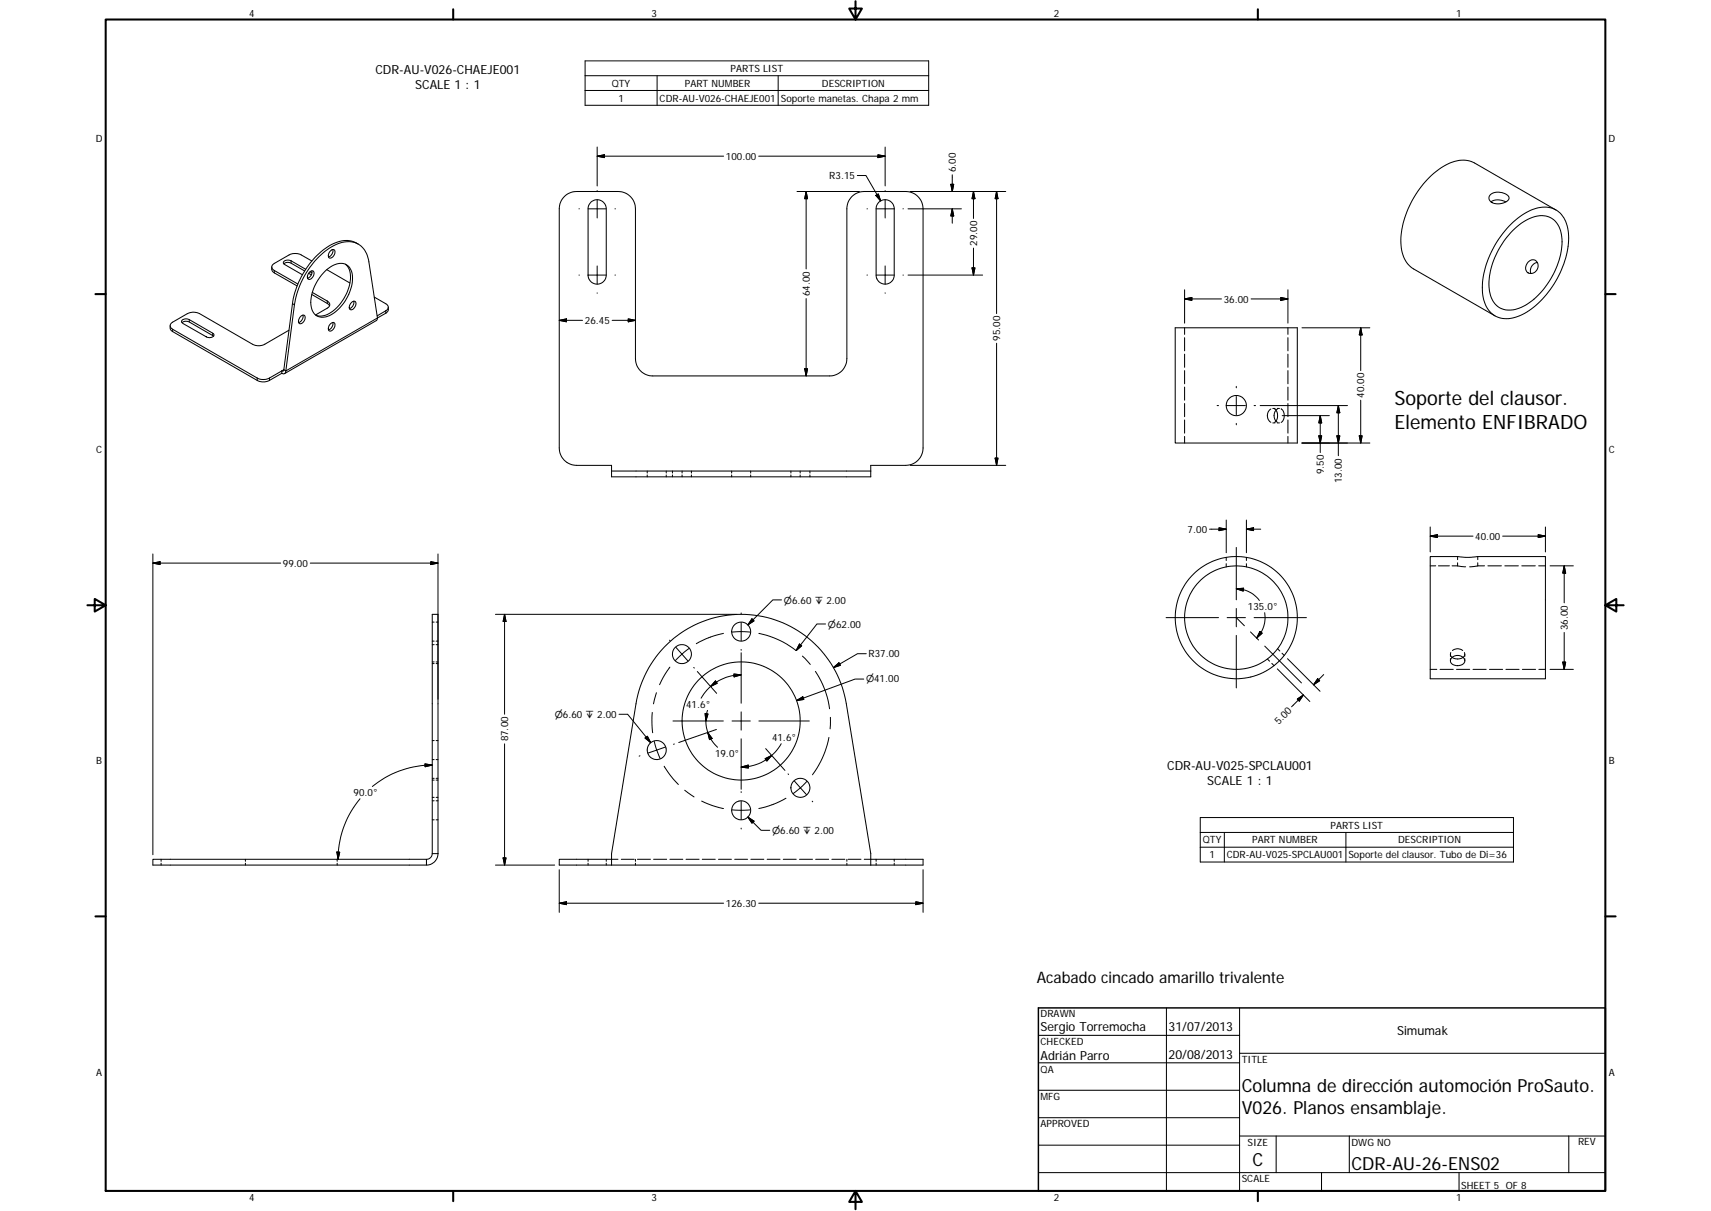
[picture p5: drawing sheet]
<svg xmlns="http://www.w3.org/2000/svg" width="594mm" height="420mm" viewBox="0 0 594 420" stroke-linecap="round" stroke-linejoin="round" font-family="sans-serif">
<g fill="none" stroke="#000" stroke-width=".36">
<path d="M205.2 70.1a3.2 3.2 0 0 1 3.4-.5 3.2 3.2 0 0 1 1.9 2.9v22.9a3.2 3.2 0 0 1-3.2 3.2 3.2 3.2 0 0 1-3.1-3.2v-22.9l.2-1.3zM305.2 70.1a3.2 3.2 0 0 1 3.4-.6 3.2 3.2 0 0 1 1.9 3v22.9a3.1 3.1 0 0 1-3.2 3.2 3.1 3.1 0 0 1-3.1-3.2v-22.9l.1-.9zM517.4 67.6a4.7 4.7 0 0 1 6.6 .9 3.1 3.1 0 0 1-3.5 2.2 2.72 2.72 0 0 1-3.5-2.2zM517.7 70a5.1 5.1 0 0 1 5.2 .1M523.8 78.6a18.4 18.4 0 0 1 13.1-6.7 8.3 8.3 0 0 1 7.6 8 31.2 31.2 0 0 1-9 23.9 18.1 18.1 0 0 1-13.1 6.8 8.1 8.1 0 0 1-7.4-7.3 30 30 0 0 1 7.4-23.1zM525.3 79.9a13.9 13.9 0 0 1 11.3-5 7.8 7.8 0 0 1 5.7 8.2 27.4 27.4 0 0 1-14.1 23.5 7.1 7.1 0 0 1-10.5-3.5 21 21 0 0 1 2.7-16.6 28.9 28.9 0 0 1 4.9-6.6zM540.2 72.9l-28.2-16.4a11.1 11.1 0 0 0-11.6 1.7 32.6 32.6 0 0 0-13.9 27 9.9 9.9 0 0 0 4.3 8.1l28.3 16.3M94.4 92.6l.1 1.3 .7 .8 8 4.5M98.5 91.5a2.19 2.19 0 0 1 2.6-.2l4.7 2.7M106.1 93.4l-5.3-3a1.63 1.63 0 0 0-2.4 .9l6.6 4M106.7 96.3l.3 .2M107.2 94.8l.9 .6"/>
<path d="M107.4 94.5a.93 .93 0 0 1 1.4-.5 .93 .93 0 0 1 .1 1.5 1.5 1.5 0 0 1-2 1.3 1.92 1.92 0 0 1 .5-2.3zM107.6 94.3l.7 .4M108.3 94a2.3 2.3 0 0 1-1.5 2.5M108.3 90.6l-4-2.3-2.6-.3-1 .3-5.5 3.1a1.29 1.29 0 0 0-.8 1.2 1.29 1.29 0 0 0 .8 1.3l8.2 4.7M112.7 94.3a6.8 6.8 0 0 1 7.7-2.4 6.1 6.1 0 0 1 1.8 6.7 15.2 15.2 0 0 1-9 11.3 4.1 4.1 0 0 1-5.3-4.4 15.8 15.8 0 0 1 4.8-11.2zM113.5 93.6l8 4.6M114.7 87.1a.92 .92 0 0 1 1.3-.4 .92 .92 0 0 1 .2 1.4 1.31 1.31 0 0 1-.7 1.2 1.31 1.31 0 0 1-1.4-.1 2.22 2.22 0 0 1 .6-2.1zM115.5 86.6a2.3 2.3 0 0 1-1.5 2.6M119.9 91.7a7.1 7.1 0 0 1 1.3 7.7 14.2 14.2 0 0 1-9.1 10.2l-1 .1-1.4-.3M124.4 84.7a9 9 0 0 0-10 .5 29.3 29.3 0 0 0-12.8 20.1l-3.1 23M530.6 90.9a2.01 2.01 0 0 1 2.8-.4 2.01 2.01 0 0 1 .4 2.8 2.05 2.05 0 0 1-2.5 1.6 2.05 2.05 0 0 1-1.5-2.5zM533.8 91.1a2.88 2.88 0 0 0-2.2 3.8"/>
<path d="M59.1 113l.1 1.3 .7 .7 29.7 17.1 1.4 .4 1.9-.2 4.9-2.8M63.2 112l.1-.2a2.35 2.35 0 0 1 2.4-.1l8.4 4.9M63.3 111a2.34 2.34 0 0 1 2.4-.1l8.1 4.7a.79 .79 0 0 1 .4 1 .79 .79 0 0 1-.9 .5l-1.4-.1-8.4-4.8-.5-.5zM100.3 114.6l-8.7 5-2.2 .4-1.7-.6-19.4-10.9-1.5-.2-1.4 .4-5.5 3.1a1.31 1.31 0 0 0-.8 1.2 1.31 1.31 0 0 0 .8 1.2l30 17.2 1.5 .3 1.5-.3 4.9-2.7M104.3 109.9a.92 .92 0 0 1 1.4-.5 .92 .92 0 0 1 .1 1.4 1.52 1.52 0 0 1-2 1.3 1.99 1.99 0 0 1 .5-2.2zM105.2 109.3a2.36 2.36 0 0 1-1.5 2.6M108.3 102.2l5.3 3.1 .8 .8M108.4 101.5l5.2 3a1.3 1.3 0 0 1 .9 1.2 1.3 1.3 0 0 1-.9 1.2l-4 2.4M114.7 112.4a.92 .92 0 0 1 1.3-.4 .92 .92 0 0 1 .2 1.4 1.55 1.55 0 0 1-2 1.3 2.03 2.03 0 0 1 .5-2.3zM115.5 111.9a2.3 2.3 0 0 1-1.5 2.5M122 105.1a.93 .93 0 0 1 1.3-.5 .93 .93 0 0 1 .2 1.4l-.1 .3a1.23 1.23 0 0 1-2.1 .8 2.19 2.19 0 0 1 .7-2zM122.8 104.5a2.28 2.28 0 0 1-1.5 2.6"/>
<path d="M130 103.1l4 2.3a1.29 1.29 0 0 1 .8 1.2 1.29 1.29 0 0 1-.8 1.2l-3 1.8M131.1 110.3l-.4 .9-31.9 18.4M131.1 110.3l-3-19.5a7.3 7.3 0 0 0-10.8-6.2 27.6 27.6 0 0 0-14.5 18.4l-.6 2.7-3 23M134.8 106.6v1.1l-.4 .6-3.3 2M408 113.7h42.4v40h-42.4zM411.3 113.7v2.3M411.3 117.2v4.5M447.2 113.7v2.3M447.2 117.2v4.5M97.8 128.7v.8M98.5 128.3l-.1 .4h-.6M98.5 128.3l.7 .4"/>
<path d="M99.2 128.7a.87 .87 0 0 1-.4 .9 .87 .87 0 0 1-1-.1M411.3 122.9v4.5M411.3 128.6v4.6M411.3 134.3v4.6M411.3 140v4.6M447.2 122.9v4.5M447.2 128.6v4.6M447.2 134.3v4.6M447.2 140v4.6M411.3 145.7v4.6M411.3 151.4v2.3M441.3 141.9a2.79 2.79 0 0 0 0 4.6"/>
<path d="M441.9 141.7h.8M441.9 146.7h.8M442.5 141.9a3.1 3.1 0 0 1 0 4.7M443.5 141.7h.7M443.5 146.7h.7M443.5 141.9a2.82 2.82 0 0 0 0 4.6M444.8 141.9a3.1 3.1 0 0 1 0 4.7M447.2 145.7v4.6M447.2 151.4v2.3M212.3 163.4h90M224.7 163.4v.7M224.7 164.8v.6"/>
<path d="M231.3 163.4v.7M231.3 164.8v.6M233.5 163.4v.7M233.5 164.8v.6M236.8 163.4v.7M236.8 164.8v.6M240.1 163.4v.7M240.1 164.8v.6M254 163.4v.7M254 164.8v.6M260.6 164.8v.6M260.6 163.4v.7"/>
<path d="M274.6 163.4v.7M274.6 164.8v.6M277.8 163.4v.7M277.8 164.8v.6M281.2 163.4v.7M281.2 164.8v.6M302.3 163.4v-1.9h12.2a6 6 0 0 0 6-6.1v-82.9a6 6 0 0 0-6-6.1h-14.5a6 6 0 0 0-6 6.1v51.9a6 6 0 0 1-6 6h-61.4a6 6 0 0 1-6-6v-51.9a6 6 0 0 0-6-6.1h-14.4a6 6 0 0 0-6 6.1v82.9a6 6 0 0 0 6 6.1h12.1v1.9M302.3 163.4v2h-90v-2M425.8 193.4v1.1M425.8 195.6v1.1M432.8 193.4v1.1M432.8 195.6v1.1"/>
<path d="M496.6 196.3h1.9M499.4 196.3h3.9M504.2 196.3h1.9M506.1 193.1h-9.5v42.4h40v-42.4h-23.5M506.1 193.1l2.8 .3 4.2-.3M506.1 196.3l2.8 .4M506.1 193.1v1.1M506.1 195.3v1M513.1 196.3h2.3M513.1 193.1v1.1M513.1 195.3v1M513.1 196.3l-2.8 .4"/>
<path d="M516.6 196.3h4.7M522.5 196.3h4.7M528.4 196.3h4.7M534.2 196.3h2.4M150.1 215.8h.6M151.4 215.8h.7M150.1 229.7h.6M150.1 223.7h.6M150.1 230.2h.6M150.1 222.4h.6M151.4 229.7h.7M151.4 223.7h.7"/>
<path d="M151.4 230.2h.7M151.4 222.4h.7M440 228.6l.8 .8M441.6 230.2l.8 .7M443.6 225.1l.8 .8M445.1 226.6l.8 .8M496.6 232.2h2.3M500 232.2h4.6M503.6 227v.8M503.6 228.5v.8M504 228.3a2.58 2.58 0 0 1 2.7-.9 2.58 2.58 0 0 1 1.9 2.2 2.89 2.89 0 0 1-5-.2zM504.3 225.7a2.88 2.88 0 0 1 3.6 0"/>
<path d="M505.7 232.2h4.6M508.5 226.4a1.98 1.98 0 0 1-2.7 2.2l-1-.2a1.46 1.46 0 0 1-1.1-2M508.6 227v.8M508.6 228.5v.8M511.4 232.2h4.6M517.2 232.2h4.5M522.9 232.2h4.5M528.6 232.2h4.6M534.3 232.2h2.3M150.1 256.9h.6M151.4 256.9h.7M150.1 270.7h.6"/>
<path d="M150.1 277.8h.6M150.1 270h.6M150.1 276.6h.6M150.1 263.5h.6M151.4 270.7h.7M151.4 277.8h.7M151.4 270h.7M151.4 276.6h.7M151.4 263.5h.7M53.1 298.1h95v2h-95zM55.9 298.1v.7M55.9 299.5v.6"/>
<path d="M85.2 298.1v.7M85.2 299.5v.6M117.1 298.1v.7M117.1 299.5v.6M150.1 296.2v-83.1h2v83.1M150.1 284.4h.6M150.1 296.2h2M150.1 296.2a2.01 2.01 0 0 1-2 1.9M151.4 284.4h.7M152.1 296.2a4 4 0 0 1-4 3.9M204.2 298.1v.7M204.2 299.5v.6"/>
<path d="M210.5 298.1v.7M210.5 299.5v.6M214.6 298.1h-20.4v2h126.3v-2h-20.4M215.7 298.1h4.5M220.6 298.1v.7M220.6 299.5v.6M221.3 298.1h4.5M226.9 298.1h4.6M232.6 298.1h4.5M238.2 298.1h4.5M243.8 298.1h4.5M249.5 298.1h4.5"/>
<path d="M255.1 298.1h4.5M260.7 298.1h4.5M266.4 298.1h4.4M272 298.1h4.5M277.6 298.1h4.5M283.2 298.1h4.5M288.8 298.1h4.5M294 298.1v.7M294 299.5v.6M294.5 298.1h4.5M304.2 298.1v.7M304.2 299.5v.6"/>
<path d="M310.5 298.1v.7M310.5 299.5v.6M212.3 300.1v-3.9l8.5-52a37 37 0 0 1 36.5-31.1 37 37 0 0 1 36.6 31.1l8.4 52v3.9M360.5 359.2h69.9M405 349.7v63.5M430.4 349.7v63.5M360.5 368.7h69.9M360.5 378.3h69.9M430.4 365.4h127M360.5 387.8h69.9M360.5 397.3h69.9M430.4 394.1h127"/>
<path d="M443.1 394.1v12.7M468.5 394.1v12.7M544.7 394.1v12.7M360.5 406.8h196.9M458.8 406.8v6.4M506.6 406.8v6.4"/>
<circle cx="429.3" cy="140.7" r="3.5"/>
<circle cx="257.3" cy="219.1" r="3.3"/>
<circle cx="429.2" cy="214.3" r="17.9"/>
<circle cx="429.2" cy="214.3" r="21.2"/>
<circle cx="236.8" cy="226.9" r="3.3"/>
<circle cx="257.3" cy="250.1" r="20.5"/>
<circle cx="228" cy="260.2" r="3.3"/>
<circle cx="277.9" cy="273.3" r="3.3"/>
<circle cx="257.3" cy="281.1" r="3.3"/>
</g>
<g fill="none" stroke="#000" stroke-width=".35">
<path d="M203.2 21.1h119.2v15.4h-119.2zM203.2 26.3h119.2M203.2 31.4h119.2M228.1 26.3v10.2M270.2 26.3v10.2M207.3 54.2l2.5-.5v1zM207.3 51v13.5M251.2 54.2h-43.9M263.4 54.2h43.9M304.8 53.7l2.5 .5-2.5 .5zM307.3 51v13.5M201 72.5h.2"/>
<path d="M204.2 72.5h6.3M207.3 66.1v.2M207.3 69.3v6.3M213.5 72.5h.2M276.7 66.4h21.7M279.9 66.4v26.9M279.9 66.4l.5 2.5h-1zM297.7 60.9h3l5.1 8.8M301 72.5h.2M304.1 67.8l.9-.5 .8 2.4zM304.2 72.5h6.3M307.3 66.1v.2"/>
<path d="M307.3 69.3v6.3M313.5 72.5h.2M315.3 72.5h18.5M316.1 66.4h33.1M330.1 63.9h1l-.5 2.5zM330.6 60.6v5.8M330.6 72.5v4.9M330.6 72.5l.5 2.4h-1zM338 66.4v9.4M338 66.4l.5 2.5h-1zM346 66.4v42.4M346 66.4l.5 2.5h-1z"/>
<path d="M95.2 93.9v.8M101.1 90.5v.8M201 95.4h.2M204.2 95.4h6.3M207.3 92.3v6.3M213.5 95.4h.2M301 95.4h.2M304.2 95.4h6.3M307.3 92.3v6.3M313.5 95.4h.2M315.3 95.4h25.9M337.5 92.9h1l-.5 2.5z"/>
<path d="M338 86.1v9.3M59.9 114.2v.8M65.7 110.9v.8M73.8 115.6v.8M101.6 105.3l.6 .4M113.6 104.5v.8M131.1 110.3l-31.9 18.4M134 107.8v.9M194.2 111.1l2.5-.5v1.1zM194.2 111.1h8.1M207.3 101.6v.1M212.5 111.1h8.1"/>
<path d="M218.1 110.6l2.5 .5-2.5 .6zM279.9 103.6v26.8M307.3 101.6v.1M346 119.1v42.4M411.3 100.5v11.6M411.3 103.7l2.5-.5v1zM411.3 103.7h12.8M434.4 103.7h12.8M444.7 103.2l2.5 .5-2.5 .5zM447.2 100.5v11.6M452 113.7h23.6M472.5 113.7v14.9"/>
<path d="M472.5 113.7l.4 2.5h-1zM89.3 131.2v.8M93.5 131.2v.8M98.5 128.3l-.7 .4M279.4 128h1l-.5 2.4zM429.3 134v.6M429.3 137.5v6.4M472.5 138.9v14.8M345.5 158.9h1l-.5 2.6zM422.6 140.7h.5M426.1 140.7h6.3M429.3 146.9v.5"/>
<path d="M435.4 140.7h.5M437.5 140.7h30.4M445.2 144.2h16.4M452 153.7h23.6M457.9 151.2h1l-.5 2.5zM458.4 144.2l.5 2.5h-1zM458.4 144.2v12.8M464.2 151.2h1l-.5 2.5zM464.7 140.7v17.4M464.7 140.7l.5 2.5h-1zM471.9 151.2h1l-.4 2.5zM316.1 161.5h33.1"/>
<path d="M53.1 192.2v104.3M53.1 195.4l2.5-.5v1zM53.1 195.4h44.3M107.7 195.4h44.4M149.6 194.9l2.5 .5-2.5 .5zM152.1 192.2v50.4M420 183.6h5.8M423.3 183.1l2.5 .5-2.5 .5zM425.8 180.4v11.4M429.3 189.9v18.2M432.8 180.4v11.4M432.8 183.6l2.4-.5v1z"/>
<path d="M432.8 183.6h4.9M496.6 186l2.5-.5v1zM496.6 182.8v8.7M511.4 186h-14.8M521.7 186h14.9M534.1 185.5l2.5 .5-2.5 .5zM536.6 182.8v8.7M538.2 196.3h8.1M543.1 196.3v12.8M543.1 196.3l.5 2.5h-1zM172 213.1h83.7M175.2 213.1l.5 2.5h-1z"/>
<path d="M175.2 213.1v34.7M251.2 219.8a31.4 31.4 0 0 0-9.4 3.5M257.3 212.7v.3M257.3 216v6.3M260.5 219.3h-6.3M261.1 214.7l.7 .7-2.1 1.4zM263.5 219.8a31.1 31.1 0 0 1 12.8 5.9M271.3 208.1h-3l-8.6 8.7M286.6 216.5h-3l-7.2 9.2M404.9 214.3h18.2M426.1 214.3h6.3M429.3 204.3l2.5-.2-.1 1z"/>
<path d="M429.3 211.1v6.4M429.3 204.3a9.9 9.9 0 0 1 6.4 2.4l1.6 1.6M429.4 214.4l2.7 2.7M434.2 219.2l2.8 2.9M435.4 214.3h18.2M437.5 219.1l.7 .6-1.9 1.7zM439.1 212.6a10.1 10.1 0 0 1-1.2 6.8l-1.6 2M543.1 219.4v12.8M232.5 222.1l.2 .2M232.6 231.5l-1.7 2.5-1.9 3.6M234.7 224.6l4.2 4.7M239.2 225l-4.7 4.2"/>
<path d="M240.9 231.6l.2 .2M242.1 233l6.7 7.6M248.4 236.3l.6 .8-2.3 1.1zM254.8 233.8l2.5 .3-2.4 .7zM257.3 226.5v17.5M257.3 234.1a16 16 0 0 0-13.9 8.1M257.3 225.3v.3M277.6 223.5l.8 .6-2 1.6zM278.6 227.6l2.7 2.9M283.1 232.9a30.7 30.7 0 0 1 4.9 13M289.4 231.6l1.9-1.6 .5 .8zM299.9 235.6h-3l-20.3 7.5"/>
<path d="M300.8 226.8h-3.1l-8.3 4.8M429.3 220.5v18.2M439.1 224.2l2.8 2.7M441.8 226.9l10.1 10M443.5 232.1l11.3 11.3M447 228.5l11.3 11.3M457.5 235.5l.7 .7-2.1 1.4zM459.6 234l-3.5 3.6M538.2 232.2h8.1M542.6 229.7h1l-.5 2.5zM175.2 258.1v42M214.9 247.8h3l8 9.9"/>
<path d="M224 256.1l.8-.7 1.1 2.3zM226.5 247.2l-.1 4 .2 3M227.2 257.2l.8 3M227.9 240.3l-1 3.9M231 259.2l-3 1M233.7 250.1h17.5M234.1 258.1l-.2 .1M244.8 247.6l1 .1-.7 2.4zM245.7 246.5l-.2 .6a12.4 12.4 0 0 0 3.6 12.2M245.7 254.1l1.5 2.1-.8 .4zM248.7 253.1l-13 4.5M254.2 250.1h6.3"/>
<path d="M257.3 247v6.3M257.3 256.3v17.5M263.5 250.1h17.5M265.8 259.7l6.7 7.6M271.2 258a16 16 0 0 1-13.9 8.1M276.6 243.1l2.1-1.4 .4 1zM287.8 255.8a31.8 31.8 0 0 1-5.7 13M288.3 248.9l-.1 4M450.4 242.5l2.2-1.4-1.5 2.1zM452.6 241.1l-4.1 4.1M125 277.1a32.7 32.7 0 0 0-7.6 21M147.5 265l2.6 .5-2.5 .5z"/>
<path d="M150.1 265.5a32.5 32.5 0 0 0-20.8 7.4M222.2 262.2l-.3 .1M228 260.2l1.2 3M228 260.2l-3 1.1M230.6 265.9l2.4 3.4 2.5 2.9M237.7 274.2l3.3 2.3M243.6 277.9l3.6 1.5 4 1.1M257.3 266.1l2.5-.6 .1 1zM257.3 274.7v.3M257.3 278v6.3M265.7 263.2l2.2-1.1-1.6 1.9zM272.9 276.9a29.9 29.9 0 0 1-9.4 3.6"/>
<path d="M273.6 268.5l.2 .2M275.8 271l2.1 2.3M277.9 273.3l-2.5 2M277.9 273.3l2.1 2.4M280.2 271.1l-2.3 2.2M282 278l.2 .2M117 295.6l1 .1-.6 2.4zM174.7 297.6h1l-.5 2.5zM257.3 287.3v.3M259.7 283.5l2.1 1.4-.7 .7zM259.7 283.5l4.6 4.6h3M260.5 281h-6.3"/>
<path d="M416.7 283.7h108.8v15.4h-108.8zM416.7 288.8h108.8M416.7 293.9h108.8M425.1 288.8v10.3M467.3 288.8v10.3M172 300.1h20.6M194.2 313.4l2.5-.5v1zM194.2 313.4h57M194.2 301.8v14.7M263.4 313.4h57.1M318 312.9l2.5 .5-2.5 .5zM320.5 301.8v14.7"/>
</g>
<g fill="none" stroke="#000" stroke-width=".71">
<path d="M36.7 6.8h520.7v406.4h-520.7zM157.3 3.2v3.6M297 .4v6.4l-2.2-3.8h4.5l-2.3 3.8M436.7 3.2v3.6M33.1 102h3.6M557.4 102h3.6M30.3 210h6.4l-3.8-2.2v4.4l3.8-2.2M557.4 210l3.8 2.2v-4.4l-3.8 2.2h6.3M33.1 317.9h3.6M557.4 317.9h3.6M157.3 413.2v3.6M297 413.2l2.3 3.8h-4.5l2.2-3.8v6.3"/>
<path d="M436.7 413.2v3.6"/>
</g>
<path d="M360.5 349.7h196.9v63.5h-196.9z" fill="none" stroke="#000" stroke-width=".51"/>
<g fill="#000" stroke="#000" stroke-width=".35">
<path d="M207.3 54.2l2.5-.5v1zM304.8 53.7l2.5 .5-2.5 .5zM279.9 66.4l.5 2.5h-1zM304.1 67.8l.9-.5 .8 2.4zM330.1 63.9h1l-.5 2.5zM330.6 72.5l.5 2.4h-1zM338 66.4l.5 2.5h-1zM346 66.4l.5 2.5h-1zM337.5 92.9h1l-.5 2.5zM194.2 111.1l2.5-.5v1.1zM218.1 110.6l2.5 .5-2.5 .6zM411.3 103.7l2.5-.5v1z"/>
<path d="M444.7 103.2l2.5 .5-2.5 .5zM472.5 113.7l.4 2.5h-1zM279.4 128h1l-.5 2.4zM345.5 158.9h1l-.5 2.6zM457.9 151.2h1l-.5 2.5zM458.4 144.2l.5 2.5h-1zM464.2 151.2h1l-.5 2.5zM464.7 140.7l.5 2.5h-1zM471.9 151.2h1l-.4 2.5zM53.1 195.4l2.5-.5v1zM149.6 194.9l2.5 .5-2.5 .5zM423.3 183.1l2.5 .5-2.5 .5z"/>
<path d="M432.8 183.6l2.4-.5v1zM496.6 186l2.5-.5v1zM534.1 185.5l2.5 .5-2.5 .5zM543.1 196.3l.5 2.5h-1zM175.2 213.1l.5 2.5h-1zM261.1 214.7l.7 .7-2.1 1.4zM429.3 204.3l2.5-.2-.1 1zM437.5 219.1l.7 .6-1.9 1.7zM248.4 236.3l.6 .8-2.3 1.1zM254.8 233.8l2.5 .3-2.4 .7zM277.6 223.5l.8 .6-2 1.6zM289.4 231.6l1.9-1.6 .5 .8z"/>
<path d="M457.5 235.5l.7 .7-2.1 1.4zM542.6 229.7h1l-.5 2.5zM224 256.1l.8-.7 1.1 2.3zM244.8 247.6l1 .1-.7 2.4zM245.7 254.1l1.5 2.1-.8 .4zM276.6 243.1l2.1-1.4 .4 1zM450.4 242.5l2.2-1.4-1.5 2.1zM147.5 265l2.6 .5-2.5 .5zM257.3 266.1l2.5-.6 .1 1zM265.7 263.2l2.2-1.1-1.6 1.9zM117 295.6l1 .1-.6 2.4zM174.7 297.6h1l-.5 2.5z"/>
<path d="M259.7 283.5l2.1 1.4-.7 .7zM194.2 313.4l2.5-.5v1zM318 312.9l2.5 .5-2.5 .5z"/>
</g>
<g font-size="6.9">
<text x="484.2" y="140.6">Soporte del clausor.</text>
<text x="484.2" y="148.8">Elemento ENFIBRADO</text>
</g>
<g font-size="6.3">
<text x="431.1" y="379">Columna de dirección automoción ProSauto.</text>
<text x="431.1" y="386.6">V026. Planos ensamblaje.</text>
<text x="434.8" y="404.7">C</text>
<text x="469.2" y="406">CDR-AU-26-ENS02</text>
</g>
<text font-size="5.5" x="360" y="340.9">Acabado cincado amarillo trivalente</text>
<g font-size="4.4">
<text x="130.3" y="25.5">CDR-AU-V026-CHAEJE001</text>
<text x="144.1" y="30.8">SCALE 1 : 1</text>
<text x="405.3" y="267">CDR-AU-V025-SPCLAU001</text>
<text x="419.2" y="272.2">SCALE 1 : 1</text>
<text x="361.3" y="357.5">Sergio Torremocha</text>
<text x="405.8" y="357.8">31/07/2013</text>
<text x="485.1" y="359.2">Simumak</text>
<text x="361.3" y="367.9">Adrián Parro</text>
<text x="405.8" y="367.3">20/08/2013</text>
</g>
<g font-size="3.5">
<text x="86.6" y="5.8">4</text>
<text x="226.3" y="5.8">3</text>
<text x="365.9" y="5.8">2</text>
<text x="505.6" y="5.8">1</text>
<text x="253.7" y="25">PARTS LIST</text>
<text x="212.4" y="30.1">QTY</text>
<text x="214.7" y="35.3">1</text>
<text x="229" y="35.3">CDR-AU-V026-CHAEJE001</text>
<text x="237.8" y="30.1">PART NUMBER</text>
<text x="271.1" y="35.3">Soporte manetas. Chapa 2 mm</text>
<text x="285.4" y="30.1">DESCRIPTION</text>
<text x="33.2" y="49.4">D</text>
<text x="558.5" y="49.4">D</text>
<text x="252" y="55.5">100.00</text>
<text x="331.9" y="59.8" transform="rotate(-90 331.9 59.8)">6.00</text>
<text x="287.9" y="62.2">R3.15</text>
<text x="339.3" y="85.3" transform="rotate(-90 339.3 85.3)">29.00</text>
<text x="281.2" y="102.8" transform="rotate(-90 281.2 102.8)">64.00</text>
<text x="424.9" y="105">36.00</text>
<text x="203.1" y="112.4">26.45</text>
<text x="347.3" y="118.3" transform="rotate(-90 347.3 118.3)">95.00</text>
<text x="473.7" y="138" transform="rotate(-90 473.7 138)">40.00</text>
<text x="33.4" y="157.3">C</text>
<text x="558.6" y="157.3">C</text>
<text x="459.7" y="164.6" transform="rotate(-90 459.7 164.6)">9.50</text>
<text x="466" y="167.6" transform="rotate(-90 466 167.6)">13.00</text>
<text x="412.4" y="184.9">7.00</text>
<text x="512.2" y="187.3">40.00</text>
<text x="98.2" y="196.7">99.00</text>
<text x="433.3" y="211.7">135.0°</text>
<text x="544.3" y="218.6" transform="rotate(-90 544.3 218.6)">36.00</text>
<text x="301.6" y="228.1">R37.00</text>
<text x="238.2" y="245.6">41.6°</text>
<text x="444" y="251.5" transform="rotate(-45 444 251.5)">5.00</text>
<text x="176.5" y="257.3" transform="rotate(-90 176.5 257.3)">87.00</text>
<text x="268" y="257.2">41.6°</text>
<text x="248.3" y="262.7">19.0°</text>
<text x="33.4" y="265.2">B</text>
<text x="558.6" y="265.2">B</text>
<text x="122.8" y="276.3">90.0°</text>
<text x="462" y="287.5">PARTS LIST</text>
<text x="417.6" y="292.7">QTY</text>
<text x="434.8" y="292.6">PART NUMBER</text>
<text x="485.5" y="292.7">DESCRIPTION</text>
<text x="419.9" y="297.8">1</text>
<text x="426" y="297.8">CDR-AU-V025-SPCLAU001</text>
<text x="468.2" y="297.8">Soporte del clausor. Tubo de Di=36</text>
<text x="252" y="314.6">126.30</text>
<text x="361.3" y="353">DRAWN</text>
<text x="361.3" y="362.5">CHECKED</text>
<text x="431.1" y="368.7">TITLE</text>
<text x="33.4" y="373.2">A</text>
<text x="361.3" y="372.1">QA</text>
<text x="558.6" y="373.2">A</text>
<text x="361.3" y="381.6">MFG</text>
<text x="361.3" y="391.2">APPROVED</text>
<text x="433.2" y="397.5">SIZE</text>
<text x="469.2" y="397.5">DWG NO</text>
<text x="547.9" y="397.4">REV</text>
<text x="431.1" y="410.2">SCALE</text>
<text x="507.3" y="412.4">SHEET 5 OF 8</text>
<text x="86.6" y="416.7">4</text>
<text x="226.3" y="416.7">3</text>
<text x="365.9" y="416.7">2</text>
<text x="505.6" y="416.7">1</text>
</g>
<g font-size="3.3">
<text x="272.2" y="209.4">⌀6.60 ↧ 2.00</text>
<text x="287.5" y="217.7">⌀62.00</text>
<text x="300.7" y="236.8">⌀41.00</text>
<text x="192.6" y="249.1">⌀6.60 ↧ 2.00</text>
<text x="268.1" y="289.3">⌀6.60 ↧ 2.00</text>
</g>
</svg>
